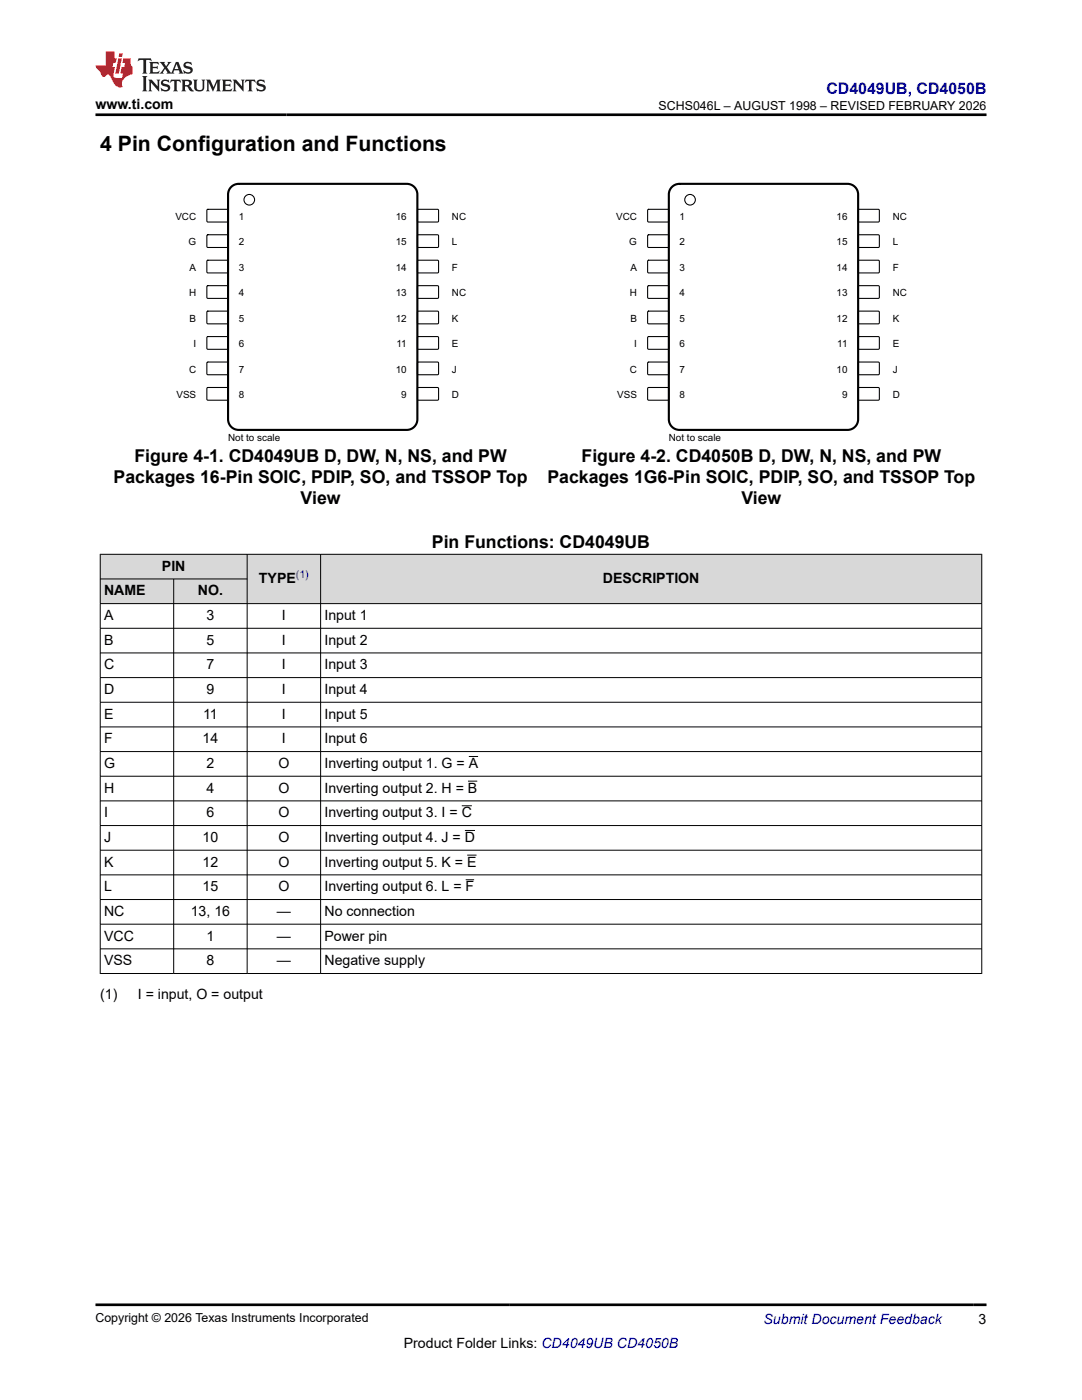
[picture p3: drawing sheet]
<svg xmlns="http://www.w3.org/2000/svg" width="216mm" height="279mm" viewBox="0 0 216 279" stroke-linecap="round" stroke-linejoin="round" font-family="sans-serif">
<path d="M41.3 41.8h4.1v2.4h-4.1z" fill="none" stroke="#000" stroke-width=".21"/>
<path d="M83.3 41.8h4.2v2.4h-4.2z" fill-rule="evenodd" fill="#fff"/>
<path d="M83.3 41.8h4.2v2.4h-4.2z" fill="none" stroke="#000" stroke-width=".21"/>
<path d="M41.3 46.9h4.1v2.4h-4.1z" fill-rule="evenodd" fill="#fff"/>
<path d="M41.3 46.9h4.1v2.4h-4.1z" fill="none" stroke="#000" stroke-width=".21"/>
<path d="M83.3 46.9h4.2v2.4h-4.2z" fill-rule="evenodd" fill="#fff"/>
<path d="M83.3 46.9h4.2v2.4h-4.2z" fill="none" stroke="#000" stroke-width=".21"/>
<path d="M41.3 52h4.1v2.4h-4.1z" fill-rule="evenodd" fill="#fff"/>
<path d="M41.3 52h4.1v2.4h-4.1z" fill="none" stroke="#000" stroke-width=".21"/>
<path d="M83.3 52h4.2v2.4h-4.2z" fill-rule="evenodd" fill="#fff"/>
<path d="M83.3 52h4.2v2.4h-4.2z" fill="none" stroke="#000" stroke-width=".21"/>
<path d="M41.3 57.1h4.1v2.4h-4.1z" fill-rule="evenodd" fill="#fff"/>
<path d="M41.3 57.1h4.1v2.4h-4.1z" fill="none" stroke="#000" stroke-width=".21"/>
<path d="M83.3 57.1h4.2v2.4h-4.2z" fill-rule="evenodd" fill="#fff"/>
<path d="M83.3 57.1h4.2v2.4h-4.2z" fill="none" stroke="#000" stroke-width=".21"/>
<path d="M41.3 62.2h4.1v2.4h-4.1z" fill-rule="evenodd" fill="#fff"/>
<path d="M41.3 62.2h4.1v2.4h-4.1z" fill="none" stroke="#000" stroke-width=".21"/>
<path d="M83.3 62.2h4.2v2.4h-4.2z" fill-rule="evenodd" fill="#fff"/>
<path d="M83.3 62.2h4.2v2.4h-4.2z" fill="none" stroke="#000" stroke-width=".21"/>
<path d="M41.3 67.2h4.1v2.4h-4.1z" fill-rule="evenodd" fill="#fff"/>
<path d="M41.3 67.2h4.1v2.4h-4.1z" fill="none" stroke="#000" stroke-width=".21"/>
<path d="M83.3 67.2h4.2v2.4h-4.2z" fill-rule="evenodd" fill="#fff"/>
<path d="M83.3 67.2h4.2v2.4h-4.2z" fill="none" stroke="#000" stroke-width=".21"/>
<path d="M41.3 72.3h4.1v2.4h-4.1z" fill-rule="evenodd" fill="#fff"/>
<path d="M41.3 72.3h4.1v2.4h-4.1z" fill="none" stroke="#000" stroke-width=".21"/>
<path d="M83.3 72.3h4.2v2.4h-4.2z" fill-rule="evenodd" fill="#fff"/>
<path d="M83.3 72.3h4.2v2.4h-4.2z" fill="none" stroke="#000" stroke-width=".21"/>
<path d="M41.3 77.4h4.1v2.4h-4.1z" fill-rule="evenodd" fill="#fff"/>
<path d="M41.3 77.4h4.1v2.4h-4.1z" fill="none" stroke="#000" stroke-width=".21"/>
<path d="M83.3 77.4h4.2v2.4h-4.2z" fill-rule="evenodd" fill="#fff"/>
<g fill="none" stroke="#000" stroke-width=".21">
<path d="M83.3 77.4h4.2v2.4h-4.2z"/>
<circle cx="49.7" cy="39.9" r="1.06"/>
</g>
<path d="M46.1 37.3l1-.5 .5-.1h33.6a2.12 2.12 0 0 1 2.1 2.1v44.9a2.12 2.12 0 0 1-2.1 2.1h-33.6a2.12 2.12 0 0 1-2.1-2.1v-44.9l.1-.6z" fill="none" stroke="#000" stroke-width=".42"/>
<path d="M129.3 41.8h4.1v2.4h-4.1z" fill-rule="evenodd" fill="#fff"/>
<path d="M129.3 41.8h4.1v2.4h-4.1z" fill="none" stroke="#000" stroke-width=".21"/>
<path d="M171.3 41.8h4.1v2.4h-4.1z" fill-rule="evenodd" fill="#fff"/>
<path d="M171.3 41.8h4.1v2.4h-4.1z" fill="none" stroke="#000" stroke-width=".21"/>
<path d="M129.3 46.9h4.1v2.4h-4.1z" fill-rule="evenodd" fill="#fff"/>
<path d="M129.3 46.9h4.1v2.4h-4.1z" fill="none" stroke="#000" stroke-width=".21"/>
<path d="M171.3 46.9h4.1v2.4h-4.1z" fill-rule="evenodd" fill="#fff"/>
<path d="M171.3 46.9h4.1v2.4h-4.1z" fill="none" stroke="#000" stroke-width=".21"/>
<path d="M129.3 52h4.1v2.4h-4.1z" fill-rule="evenodd" fill="#fff"/>
<path d="M129.3 52h4.1v2.4h-4.1z" fill="none" stroke="#000" stroke-width=".21"/>
<path d="M171.3 52h4.1v2.4h-4.1z" fill-rule="evenodd" fill="#fff"/>
<path d="M171.3 52h4.1v2.4h-4.1z" fill="none" stroke="#000" stroke-width=".21"/>
<path d="M129.3 57.1h4.1v2.4h-4.1z" fill-rule="evenodd" fill="#fff"/>
<path d="M129.3 57.1h4.1v2.4h-4.1z" fill="none" stroke="#000" stroke-width=".21"/>
<path d="M171.3 57.1h4.1v2.4h-4.1z" fill-rule="evenodd" fill="#fff"/>
<path d="M171.3 57.1h4.1v2.4h-4.1z" fill="none" stroke="#000" stroke-width=".21"/>
<path d="M129.3 62.2h4.1v2.4h-4.1z" fill-rule="evenodd" fill="#fff"/>
<path d="M129.3 62.2h4.1v2.4h-4.1z" fill="none" stroke="#000" stroke-width=".21"/>
<path d="M171.3 62.2h4.1v2.4h-4.1z" fill-rule="evenodd" fill="#fff"/>
<path d="M171.3 62.2h4.1v2.4h-4.1z" fill="none" stroke="#000" stroke-width=".21"/>
<path d="M129.3 67.2h4.1v2.4h-4.1z" fill-rule="evenodd" fill="#fff"/>
<path d="M129.3 67.2h4.1v2.4h-4.1z" fill="none" stroke="#000" stroke-width=".21"/>
<path d="M171.3 67.2h4.1v2.4h-4.1z" fill-rule="evenodd" fill="#fff"/>
<path d="M171.3 67.2h4.1v2.4h-4.1z" fill="none" stroke="#000" stroke-width=".21"/>
<path d="M129.3 72.3h4.1v2.4h-4.1z" fill-rule="evenodd" fill="#fff"/>
<path d="M129.3 72.3h4.1v2.4h-4.1z" fill="none" stroke="#000" stroke-width=".21"/>
<path d="M171.3 72.3h4.1v2.4h-4.1z" fill-rule="evenodd" fill="#fff"/>
<path d="M171.3 72.3h4.1v2.4h-4.1z" fill="none" stroke="#000" stroke-width=".21"/>
<path d="M129.3 77.4h4.1v2.4h-4.1z" fill-rule="evenodd" fill="#fff"/>
<path d="M129.3 77.4h4.1v2.4h-4.1z" fill="none" stroke="#000" stroke-width=".21"/>
<path d="M171.3 77.4h4.1v2.4h-4.1z" fill-rule="evenodd" fill="#fff"/>
<g fill="none" stroke="#000" stroke-width=".21">
<path d="M171.3 77.4h4.1v2.4h-4.1z"/>
<circle cx="137.7" cy="39.9" r="1.06"/>
</g>
<path d="M134.1 37.3l.9-.5 .6-.1h33.5a2.12 2.12 0 0 1 2.1 2.1v44.9a2.12 2.12 0 0 1-2.1 2.1h-33.5a2.12 2.12 0 0 1-2.1-2.1v-44.9v-.6z" fill="none" stroke="#000" stroke-width=".42"/>
<g fill="#d8d8d8">
<path d="M20 110.6h175.9v4.9h-175.9z" fill-rule="evenodd"/>
<path d="M20.1 110.7h29.2v4.8h-29.2z" fill-rule="evenodd"/>
<path d="M49.4 110.7h14.5v9.7h-14.5z" fill-rule="evenodd"/>
<path d="M64 110.7h131.8v9.7h-131.8z" fill-rule="evenodd"/>
<path d="M20.1 115.6h14.5v4.8h-14.5z" fill-rule="evenodd"/>
<path d="M34.7 115.6h14.6v4.8h-14.6z" fill-rule="evenodd"/>
</g>
<g fill="none" stroke="#000" stroke-width=".2">
<path d="M19.9 110.6h176.1M19.9 115.5h29.5M20 110.6v83.7M34.7 115.5v78.8M49.3 110.6v83.7M64 110.6v83.7M195.9 110.6v83.7M19.9 125.4h176.1M19.9 130.3h176.1M19.9 135.2h176.1M196 120.5h-176.1M19.9 140.2h176.1"/>
<path d="M19.9 145.1h176.1M19.9 150h176.1M19.9 154.9h176.1M19.9 159.8h176.1M93.4 155.9h1.9M93.5 151h1.9M19.9 164.8h176.1M19.9 169.7h176.1M19.9 174.6h176.1M19.9 179.5h176.1M92.1 160.8h2.1M92.7 165.7h2.1"/>
<path d="M92.9 175.6h1.7M93.2 170.7h1.9M19.9 184.4h176.1M19.9 189.4h176.1M19.9 194.3h176.1"/>
</g>
<path d="M27.7 11.6l-.2 .6 .5-.2h.6v.1v2.2l-.2 .4h1l-.2-.4v-2.2v-.1h.5l.5 .2-.1-.6zM29.8 12.4l.2 .3v1.6l-.2 .4h1.9l.1-.6a1.08 1.08 0 0 1-1.3 .2v-.7h.6l.4 .2v-.7l-.4 .2h-.6v-.5l.2-.2a1 1 0 0 1 1 .3l-.1-.5zM31.8 12.4l1 1.1-1 1.2h.9l-.2-.2 .4-.8 .5 .8-.2 .2h1.6l-.2-.2 .1-.5h1l.1 .5-.1 .2h.9l-.2-.4-.8-1.9h-.5l-1 2.1-.8-1.1 .9-1h-.8l.2 .2-.5 .6-.3-.6 .1-.2zM35.2 12.8l.4 1h-.8zM36.8 12.5a.65 .65 0 0 0-.2 .7 .65 .65 0 0 0 .6 .5l.7 .1 .1 .3a.79 .79 0 0 1-.7 .4 .79 .79 0 0 1-.7-.5l.1 .7 .2-.1a.93 .93 0 0 0 1.1 0 .93 .93 0 0 0 .4-.9 1.46 1.46 0 0 0-1.2-.6l-.1-.3a1.09 1.09 0 0 1 1.2 .2l-.2-.6-.1 .1-.6-.2zM28.4 15.2l.2 .4v2.2l-.2 .4h1l-.2-.4v-2.2l.2-.4zM29.6 15.9l.2 .4v1.5l-.2 .4h.8l-.3-.4v-1.3l1.7 1.8v-2l.2-.4h-.8l.2 .2 .1 1.1-1.2-1.3zM32.3 16a.65 .65 0 0 0-.2 .8 .65 .65 0 0 0 .7 .4l.6 .2 .1 .2a.79 .79 0 0 1-.7 .4 .79 .79 0 0 1-.7-.5l.1 .7 .2-.1a.93 .93 0 0 0 1.1 .1 .93 .93 0 0 0 .4-1 1.46 1.46 0 0 0-1.2-.5l-.1-.4a1.09 1.09 0 0 1 1.2 .2l-.2-.6-.1 .1-.6-.1zM34.1 15.9l-.1 .6a.63 .63 0 0 1 .7-.3l.1 1.6-.3 .4h1l-.2-.4v-1.6a.66 .66 0 0 1 .8 .3l-.1-.6zM36.2 15.9l.2 .4v1.5l-.2 .4h.9l-.2-.2v-.7h.5l.1 .2a.79 .79 0 0 0 1.2 .6l-1-.9a.61 .61 0 0 0 .6-.6 .61 .61 0 0 0-.5-.7zM36.9 16.2h.2a.47 .47 0 0 1 .5 .1 .47 .47 0 0 1 .1 .5l-.2 .1-.6 .1zM38.5 15.9l.2 .2a2.27 2.27 0 0 0 .4 2 1.04 1.04 0 0 0 1.7-.7v-1.3l.2-.2h-.8l.2 .4v1.1a.6 .6 0 0 1-.6 .6 .6 .6 0 0 1-.6-.6v-1.1l.3-.4zM41.1 15.9l.2 .4v1.5l-.2 .4h.7l-.2-.4v-1.4l.9 1.9 .8-1.9v1.4l-.2 .4h1l-.3-.4v-1.5l.3-.4h-.8l-.7 1.5-.7-1.5zM44.3 15.9l.2 .4v1.5l-.2 .4h1.9l.1-.6a1.09 1.09 0 0 1-1.3 .2v-.7h.6l.4 .2v-.6l-.4 .2h-.6v-.6l.2-.1a1.01 1.01 0 0 1 1 .3l-.1-.6zM46.4 15.9l.3 .4v1.5l-.3 .4h.8l-.2-.4v-1.3l1.6 1.8v-2l.2-.4h-.7l.2 .2v1.1l-1.2-1.3zM49 15.9l-.1 .6a.63 .63 0 0 1 .8-.3v1.6l-.3 .4h1l-.2-.4v-1.6a.66 .66 0 0 1 .8 .3l-.1-.6zM51.4 16a.65 .65 0 0 0-.2 .8 .65 .65 0 0 0 .6 .4l.6 .2 .2 .2a.79 .79 0 0 1-.8 .4 .79 .79 0 0 1-.6-.5l.1 .7 .2-.1a.93 .93 0 0 0 1 .1 .93 .93 0 0 0 .5-1 1.46 1.46 0 0 0-1.3-.5l-.1-.4a1.09 1.09 0 0 1 1.3 .2l-.2-.6-.2 .1-.5-.1z" fill="#231f20"/>
<path d="M21.1 10.3v2.7h-2.1l.1 .4 .9 1a.95 .95 0 0 0 .9 .9 .59 .59 0 0 1 .6-.4 .59 .59 0 0 1 .5 .3l.4 .8a1.59 1.59 0 0 0 2.1 1.4 1.61 1.61 0 0 1 1-2.3l1-.3-.1-1.5a1.59 1.59 0 0 1-.4-1.7h-1.4l-.2 .9h.5l-.1 .9h-.5l-.2 .9v.3l.4 .1-.2 .9h-.6a.73 .73 0 0 1-1.1-.7l.3-1.5h-.5l.2-.9h.5l.2-.9h-.5v-1.3zM23.6 11.6l-.6 3.1h.7l.6-3.1zM23.8 10.7l-.1 .6h.7l.1-.6z" fill="#ed1c24"/>
<path d="M19 22.9h177.8M19 260.4h177.8" fill="none" stroke="#000" stroke-width=".53"/>
<text font-size="4.2" x="20" y="30.2">4 Pin Configuration and Functions</text>
<g font-size="3.5">
<text x="26.8" y="92.2">Figure 4-1. CD4049UB D, DW, N, NS, and PW</text>
<text x="116.1" y="92.2">Figure 4-2. CD4050B D, DW, N, NS, and PW</text>
<text x="22.7" y="96.4">Packages 16-Pin SOIC, PDIP, SO, and TSSOP Top</text>
<text x="60" y="100.6">View</text>
<text x="109.3" y="96.4">Packages 1G6-Pin SOIC, PDIP, SO, and TSSOP Top</text>
<text x="147.9" y="100.6">View</text>
<text x="86.2" y="109.5">Pin Functions: CD4049UB</text>
</g>
<text font-size="3.2" fill="#00f" x="164.9" y="18.7">CD4049UB, CD4050B</text>
<g font-size="2.8">
<text x="19" y="21.8">www.ti.com</text>
<text x="32.3" y="113.9">PIN</text>
<text x="20.8" y="118.8">NAME</text>
<text x="39.5" y="118.8">NO.</text>
<text x="51.7" y="116.4">TYPE</text>
<text x="120.3" y="116.4">DESCRIPTION</text>
<text x="20.8" y="123.7">A</text>
<text x="41.2" y="123.7">3</text>
<text x="56.3" y="123.7">I</text>
<text x="64.7" y="123.7">Input 1</text>
<text x="20.8" y="128.7">B</text>
<text x="41.2" y="128.7">5</text>
<text x="56.3" y="128.7">I</text>
<text x="64.7" y="128.7">Input 2</text>
<text x="20.8" y="133.6">C</text>
<text x="41.2" y="133.6">7</text>
<text x="56.3" y="133.6">I</text>
<text x="64.7" y="133.6">Input 3</text>
<text x="20.8" y="138.5">D</text>
<text x="20.8" y="143.4">E</text>
<text x="40.5" y="143.4">11</text>
<text x="41.2" y="138.5">9</text>
<text x="56.3" y="138.5">I</text>
<text x="56.3" y="143.4">I</text>
<text x="64.7" y="138.5">Input 4</text>
<text x="64.7" y="143.4">Input 5</text>
<text x="20.8" y="148.3">F</text>
<text x="40.4" y="148.3">14</text>
<text x="56.3" y="148.3">I</text>
<text x="64.7" y="148.3">Input 6</text>
<text x="20.8" y="153.3">G</text>
<text x="41.2" y="153.3">2</text>
<text x="55.5" y="153.3">O</text>
<text x="64.7" y="153.3">Inverting output 1. G = A</text>
<text x="20.8" y="158.2">H</text>
<text x="41.2" y="158.2">4</text>
<text x="55.5" y="158.2">O</text>
<text x="64.7" y="158.2">Inverting output 2. H = B</text>
<text x="20.8" y="163.1">I</text>
<text x="41.2" y="163.1">6</text>
<text x="55.5" y="163.1">O</text>
<text x="64.7" y="163.1">Inverting output 3. I = C</text>
<text x="20.8" y="168">J</text>
<text x="20.8" y="173">K</text>
<text x="40.4" y="168">10</text>
<text x="40.4" y="173">12</text>
<text x="55.5" y="168">O</text>
<text x="55.5" y="173">O</text>
<text x="64.7" y="168">Inverting output 4. J = D</text>
<text x="64.7" y="173">Inverting output 5. K = E</text>
<text x="20.8" y="177.9">L</text>
<text x="40.4" y="177.9">15</text>
<text x="55.5" y="177.9">O</text>
<text x="64.7" y="177.9">Inverting output 6. L = F</text>
<text x="20.8" y="182.8">NC</text>
<text x="38.1" y="182.8">13, 16</text>
<text x="55.2" y="182.8">—</text>
<text x="64.7" y="182.8">No connection</text>
<text x="20.8" y="187.7">VCC</text>
<text x="41.2" y="187.7">1</text>
<text x="55.2" y="187.7">—</text>
<text x="64.7" y="187.7">Power pin</text>
<text x="20.8" y="192.6">VSS</text>
<text x="41.2" y="192.6">8</text>
<text x="55.2" y="192.6">—</text>
<text x="64.7" y="192.6">Negative supply</text>
<text x="20" y="199.4">(1)</text>
<text x="27.5" y="199.4">I = input, O = output</text>
<text x="80.6" y="269">Product Folder Links: CD4049UB CD4050B</text>
<text x="195.3" y="264.2">3</text>
</g>
<text font-size="2.8" fill="#00f" x="152.4" y="264.2">Submit Document Feedback</text>
<g font-size="2.5">
<text x="131.4" y="21.9">SCHS046L – AUGUST 1998 – REVISED FEBRUARY 2026</text>
<text x="19" y="263.9">Copyright © 2026 Texas Instruments Incorporated</text>
</g>
<text font-size="2.1" fill="#00f" x="59" y="115.4">(1)</text>
<g font-size="2">
<text x="35" y="43.9">VCC</text>
<text x="47.6" y="43.9">1</text>
<text x="79" y="43.9">16</text>
<text x="90.2" y="43.9">NC</text>
<text x="122.9" y="43.9">VCC</text>
<text x="135.6" y="43.9">1</text>
<text x="166.9" y="43.9">16</text>
<text x="178.1" y="43.9">NC</text>
<text x="37.6" y="49">G</text>
<text x="47.6" y="49">2</text>
<text x="79" y="49">15</text>
<text x="90.2" y="49">L</text>
<text x="125.6" y="49">G</text>
<text x="135.6" y="49">2</text>
<text x="166.9" y="49">15</text>
<text x="178.1" y="49">L</text>
<text x="37.7" y="59.1">H</text>
<text x="37.8" y="54">A</text>
<text x="47.6" y="54">3</text>
<text x="47.6" y="59.1">4</text>
<text x="79" y="54">14</text>
<text x="79" y="59.1">13</text>
<text x="90.2" y="54">F</text>
<text x="90.2" y="59.1">NC</text>
<text x="125.7" y="59.1">H</text>
<text x="125.8" y="54">A</text>
<text x="135.6" y="54">3</text>
<text x="135.6" y="59.1">4</text>
<text x="166.9" y="54">14</text>
<text x="166.9" y="59.1">13</text>
<text x="178.1" y="54">F</text>
<text x="178.1" y="59.1">NC</text>
<text x="37.8" y="64.2">B</text>
<text x="47.6" y="64.2">5</text>
<text x="79" y="64.2">12</text>
<text x="90.2" y="64.2">K</text>
<text x="125.8" y="64.2">B</text>
<text x="135.6" y="64.2">5</text>
<text x="166.9" y="64.2">12</text>
<text x="178.1" y="64.2">K</text>
<text x="38.6" y="69.3">I</text>
<text x="47.6" y="69.3">6</text>
<text x="79.1" y="69.3">11</text>
<text x="90.2" y="69.3">E</text>
<text x="126.6" y="69.3">I</text>
<text x="135.6" y="69.3">6</text>
<text x="167.1" y="69.3">11</text>
<text x="178.1" y="69.3">E</text>
<text x="37.7" y="74.4">C</text>
<text x="47.6" y="74.4">7</text>
<text x="79" y="74.4">10</text>
<text x="90.2" y="74.4">J</text>
<text x="125.7" y="74.4">C</text>
<text x="135.6" y="74.4">7</text>
<text x="166.9" y="74.4">10</text>
<text x="178.1" y="74.4">J</text>
<text x="35.2" y="79.4">VSS</text>
<text x="47.6" y="79.4">8</text>
<text x="80.1" y="79.4">9</text>
<text x="90.2" y="79.4">D</text>
<text x="123.2" y="79.4">VSS</text>
<text x="135.6" y="79.4">8</text>
<text x="168" y="79.4">9</text>
<text x="178.1" y="79.4">D</text>
<text x="45.5" y="87.9">Not to scale</text>
<text x="133.5" y="87.9">Not to scale</text>
</g>
</svg>
